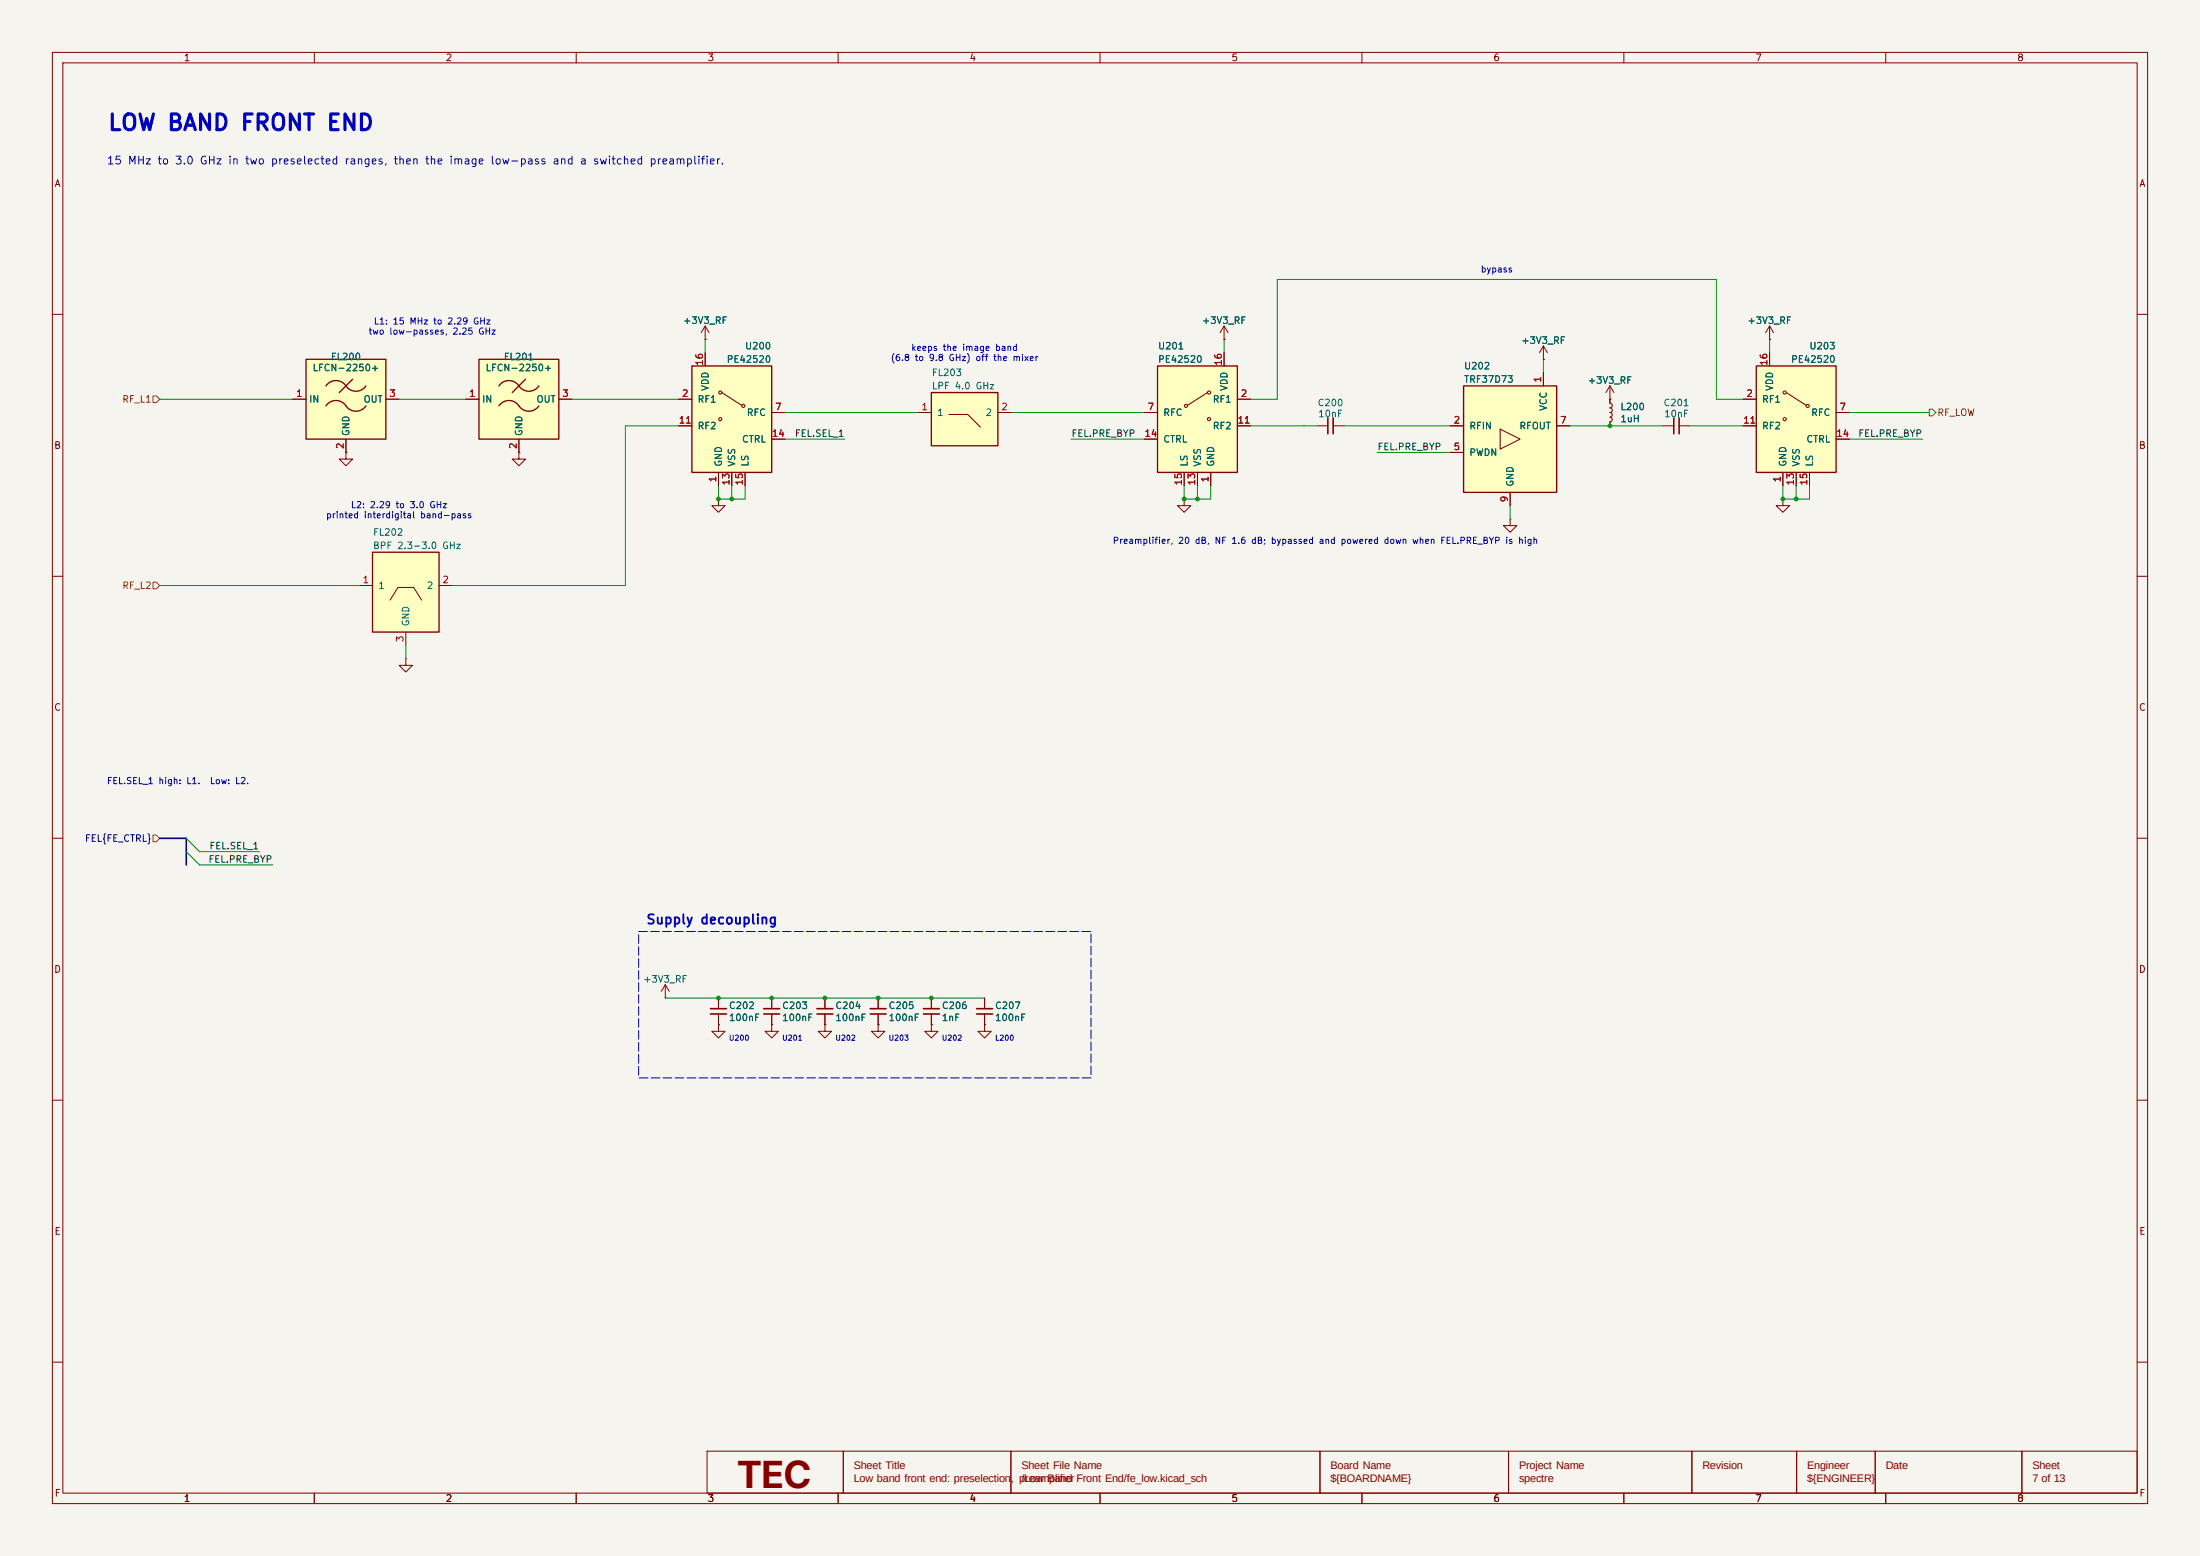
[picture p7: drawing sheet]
<svg xmlns="http://www.w3.org/2000/svg" width="420mm" height="297mm" viewBox="0 0 420 297" stroke-linecap="round" stroke-linejoin="round" font-family="sans-serif">
<path d="M0 0h420v297h-420z" fill="#f5f4ef" stroke="#f5f4ef" stroke-width=".19"/>
<g fill="none" stroke="#840000" stroke-width=".19">
<path d="M10 10h400v277h-400zM12 12h396v273h-396zM60 10v2M110 10v2M160 10v2M210 10v2M260 10v2M310 10v2M360 10v2M10 60h2M408 60h2M66 86.4v1.2h1.3l-1.3 1.3-1.2-1.3h1.2"/>
<path d="M66 86.4h.1M10 110h2M408 110h2M77.5 125.7v1.3h1.2l-1.2 1.3-1.3-1.3h1.3M77.5 125.7h.1M10 160h2M408 160h2M10 210h2M408 210h2M10 260h2M135 277h26v8h-26zM161 277h32v8h-32z"/>
<path d="M193 277h59v8h-59zM252 277h36v8h-36zM288 277h35v8h-35zM323 277h20v8h-20zM343 277h15v8h-15zM358 277h28v8h-28zM386 277h22v8h-22zM408 260h2M60 285v2M110 285v2M160 285v2M210 285v2"/>
<path d="M260 285v2M310 285v2M360 285v2"/>
</g>
<path d="M71.1 105.4h12.7v15.3h-12.7z" fill="#ffffc2"/>
<path d="M71.1 105.4h12.7v15.3h-12.7z" fill="none" stroke="#840000" stroke-width=".25"/>
<path d="M74.5 114.5l1.5-2.4h3l1.5 2.4" fill="none" stroke="#840000" stroke-width=".2"/>
<path d="M68.6 111.8h2.5M83.8 111.8h2.6M77.5 120.7v2.5" fill="none" stroke="#840000" stroke-width=".19"/>
<path d="M335.3 69.9h15.2v20.3h-15.2z" fill="#ffffc2"/>
<path d="M335.3 69.9h15.2v20.3h-15.2z" fill="none" stroke="#840000" stroke-width=".25"/>
<g fill="none" stroke="#840000" stroke-width=".2">
<path d="M341 74.9l3.8 2.5"/>
<circle cx="340.7" cy="74.9" r=".3"/>
<circle cx="345.1" cy="77.5" r=".3"/>
<circle cx="340.7" cy="80" r=".3"/>
</g>
<g fill="none" stroke="#840000" stroke-width=".19">
<path d="M134.6 64.8h.1M134.6 62.2l-.7 1.3M134.6 62.2l.8 1.3M134.6 62.2v2.6M332.7 76.2h2.6M337.8 64.8h.1M337.8 62.2v2.6M337.8 67.3v2.6M337.8 62.2l-.7 1.3M337.8 62.2l.8 1.3M350.5 78.7h2.6M332.7 81.3h2.6"/>
<path d="M340.4 95.3v1.2h1.2l-1.2 1.3-1.3-1.3h1.3M340.4 95.3h.1M340.4 90.2v2.5M342.9 90.2v2.5M345.4 90.2v2.5M350.5 83.8h2.6"/>
</g>
<path d="M221 69.9h15.2v20.3h-15.2z" fill="#ffffc2"/>
<path d="M221 69.9h15.2v20.3h-15.2z" fill="none" stroke="#840000" stroke-width=".25"/>
<g fill="none" stroke="#840000" stroke-width=".2">
<path d="M230.5 74.9l-3.8 2.5"/>
<circle cx="226.4" cy="77.5" r=".3"/>
<circle cx="230.8" cy="74.9" r=".3"/>
<circle cx="230.8" cy="80" r=".3"/>
</g>
<path d="M218.4 78.7h2.6M233.7 67.3v2.6M236.2 76.2h2.6M218.4 83.8h2.6M226.1 90.2v2.5M228.6 90.2v2.5M231.1 90.2v2.5M236.2 81.3h2.6" fill="none" stroke="#840000" stroke-width=".19"/>
<path d="M279.4 73.7h17.8v20.3h-17.8z" fill="#ffffc2"/>
<path d="M279.4 73.7h17.8v20.3h-17.8z" fill="none" stroke="#840000" stroke-width=".25"/>
<path d="M286.4 81.9l3.8 1.9-3.8 1.9z" fill="none" stroke="#840000" stroke-width=".2"/>
<path d="M294.6 71.1v2.6M276.9 81.3h2.5M276.9 86.4h2.5M288.3 94v2.5M297.2 81.3h2.5" fill="none" stroke="#840000" stroke-width=".19"/>
<path d="M58.4 68.6h15.3v15.2h-15.3z" fill="#ffffc2"/>
<path d="M58.4 68.6h15.3v15.2h-15.3zM62.2 73.7a2.35 2.35 0 0 1 4.1 .3 2.29 2.29 0 0 0 3.5-.3M62.2 77.5a2.35 2.35 0 0 1 4.1 .3 2.29 2.29 0 0 0 3.5-.3M67.3 72.4l-2.5 2.5" fill="none" stroke="#840000" stroke-width=".25"/>
<path d="M55.9 76.2h2.5M73.7 76.2h2.5M233.7 64.8h.1M233.7 62.2l-.8 1.3M233.7 62.2l.7 1.3M233.7 62.2v2.6M66 83.8v2.6" fill="none" stroke="#840000" stroke-width=".19"/>
<path d="M91.4 68.6h15.3v15.2h-15.3z" fill="#ffffc2"/>
<path d="M91.4 68.6h15.3v15.2h-15.3zM95.2 73.7a2.35 2.35 0 0 1 4.1 .3 2.29 2.29 0 0 0 3.6-.3M95.2 77.5a2.35 2.35 0 0 1 4.1 .3 2.29 2.29 0 0 0 3.6-.3M100.3 72.4l-2.5 2.5" fill="none" stroke="#840000" stroke-width=".25"/>
<g fill="none" stroke="#840000" stroke-width=".19">
<path d="M88.9 76.2h2.5M106.7 76.2h2.5M294.6 68.6h.1M294.6 66l-.7 1.3M294.6 66l.8 1.3M294.6 66v2.6M307.3 76.2h.1M307.3 73.7l-.7 1.2M307.3 73.7l.8 1.2M307.3 73.7v3.3M99.1 86.4v1.2h1.2l-1.2 1.3-1.3-1.3h1.3M99.1 86.4h.1"/>
<path d="M99.1 83.8v2.6M226.1 95.3v1.2h1.2l-1.2 1.3-1.3-1.3h1.3M226.1 95.3h.1M251.5 81.3h2M254.5 81.3h2M288.3 99.1v1.2h1.3l-1.3 1.3-1.3-1.3h1.3M288.3 99.1h.1M307.3 80.5v.8M317.5 81.3h2M320.5 81.3h2.1"/>
</g>
<path d="M253.5 79.8v3M254.5 79.8v3M319.5 79.8v3M320.5 79.8v3" fill="none" stroke="#840000" stroke-width=".3"/>
<path d="M307.3 77l.5 .3-.1 .4-.4 .2 .4 .1 .1 .3-.1 .3-.4 .1 .5 .3-.1 .4-.4 .2 .4 .2 .1 .3-.2 .3-.3 .1" fill="none" stroke="#840000" stroke-width=".2"/>
<path d="M177.8 74.9h12.7v10.2h-12.7z" fill="#ffffc2"/>
<path d="M177.8 74.9h12.7v10.2h-12.7z" fill="none" stroke="#840000" stroke-width=".25"/>
<path d="M181.1 79.1h3.6l2.4 2.4" fill="none" stroke="#840000" stroke-width=".2"/>
<g fill="none" stroke="#840000" stroke-width=".19">
<path d="M175.3 78.7h2.5M190.5 78.7h2.5M147.3 195.6v1.3h1.3l-1.3 1.2-1.3-1.2h1.3M147.3 195.6h.1M147.3 190.5v2M147.3 193.5v2.1M167.6 195.6v1.3h1.3l-1.3 1.2-1.2-1.2h1.2M167.6 195.6h.1M167.6 190.5v2M167.6 193.5v2.1M177.8 195.6v1.3h1.3l-1.3 1.2-1.3-1.2h1.3M177.8 195.6h.1"/>
<path d="M177.8 190.5v2M177.8 193.5v2.1"/>
</g>
<path d="M145.8 192.5h3M145.8 193.5h3M166.1 192.5h3.1M166.1 193.5h3.1M176.3 192.5h3M176.3 193.5h3" fill="none" stroke="#840000" stroke-width=".3"/>
<path d="M132.1 69.9h15.2v20.3h-15.2z" fill="#ffffc2"/>
<path d="M132.1 69.9h15.2v20.3h-15.2z" fill="none" stroke="#840000" stroke-width=".25"/>
<g fill="none" stroke="#840000" stroke-width=".2">
<path d="M137.8 74.9l3.8 2.5"/>
<circle cx="137.5" cy="74.9" r=".3"/>
<circle cx="141.9" cy="77.5" r=".3"/>
<circle cx="137.5" cy="80" r=".3"/>
</g>
<g fill="none" stroke="#840000" stroke-width=".19">
<path d="M55.9 76.2h2.5M73.7 76.2h2.5M88.9 76.2h2.5M106.7 76.2h2.5M129.5 76.2h2.6M134.6 64.8h.1M134.6 67.3v2.6M147.3 78.7h2.6M218.4 78.7h2.6M233.7 64.8h.1M233.7 67.3v2.6M236.2 76.2h2.6"/>
<path d="M294.6 68.6h.1M294.6 71.1v2.6M307.3 76.2h.1M307.3 76.2v.8M332.7 76.2h2.6M337.8 64.8h.1M337.8 67.3v2.6M350.5 78.7h2.6M66 86.4h.1M66 83.8v2.6M99.1 86.4h.1M99.1 83.8v2.6"/>
<path d="M129.5 81.3h2.6M137.2 95.3v1.2h1.2l-1.2 1.3-1.3-1.3h1.3M137.2 95.3h.1M137.2 90.2v2.5M139.7 90.2v2.5M142.2 90.2v2.5M147.3 83.8h2.6M218.4 83.8h2.6M226.1 90.2v2.5M228.6 90.2v2.5M231.1 90.2v2.5M236.2 81.3h2.6"/>
<path d="M276.9 81.3h2.5M276.9 86.4h2.5M288.3 94v2.5M297.2 81.3h2.5M307.3 80.5v.8M332.7 81.3h2.6M340.4 90.2v2.5M342.9 90.2v2.5M345.4 90.2v2.5M350.5 83.8h2.6M127 190.5h.1M127 188l-.8 1.2"/>
<path d="M127 188l.8 1.2M127 188v2.5M137.2 195.6v1.3h1.2l-1.2 1.2-1.3-1.2h1.3M137.2 195.6h.1M137.2 190.5v2M137.2 193.5v2.1M147.3 195.6h.1M147.3 190.5v2M147.3 193.5v2.1M157.5 195.6v1.3h1.2l-1.2 1.2-1.3-1.2h1.3M157.5 195.6h.1M157.5 190.5v2"/>
<path d="M157.5 193.5v2.1M167.6 195.6h.1M167.6 190.5v2M167.6 193.5v2.1M177.8 195.6h.1M177.8 190.5v2M177.8 193.5v2.1M188 195.6v1.3h1.2l-1.2 1.2-1.3-1.2h1.3M188 195.6h.1M188 190.5v2M188 193.5v2.1"/>
</g>
<path d="M135.6 192.5h3.1M135.6 193.5h3.1M156 192.5h3M156 193.5h3M186.4 192.5h3.1M186.4 193.5h3.1" fill="none" stroke="#840000" stroke-width=".3"/>
<path d="M29.2 75.6h.6l.7 .6-.7 .6h-.6zM368.3 78.1h.6l.7 .6-.7 .7h-.6zM29.2 111.1h.6l.7 .7-.7 .6h-.6zM29.2 159.4h.6l.7 .6-.7 .7h-.6z" fill="none" stroke="#725600" stroke-width=".19"/>
<path d="M30.5 160h5.1v5.1" fill="none" stroke="#000084" stroke-width=".3"/>
<g fill="none" stroke="#009600" stroke-width=".19">
<path d="M30.5 76.2h25.4M76.2 76.2h12.7M109.2 76.2h20.3M134.6 64.8v2.5M149.9 78.7h25.4M193 78.7h25.4M233.7 64.8v2.5M238.8 76.2h5v-22.9h83.9v22.9h5M294.6 68.6v2.5M337.8 64.8v2.5M353.1 78.7h15.2M129.5 81.3h-10.1v30.5h-33"/>
<path d="M137.2 92.7v2.6h5v-2.6M139.7 92.7v2.6M149.9 83.8h11.4M204.5 83.8h13.9M226.1 92.7v2.6h5v-2.6M228.6 92.7v2.6M238.8 81.3h12.7M256.5 81.3h20.4M262.9 86.4h14M288.3 96.5v2.6M299.7 81.3h17.8M322.6 81.3h10.1"/>
<path d="M340.4 92.7v2.6h5v-2.6M342.9 92.7v2.6M353.1 83.8h13.9M30.5 111.8h38.1M77.5 123.2v2.5M35.6 160l2.5 2.6h11.4M35.6 162.6l2.5 2.5h14M127 190.5h61"/>
</g>
<path d="M121.9 177.8h86.4v27.9h-86.4z" fill="none" stroke="#0000c2" stroke-width=".19" stroke-dasharray="1.7 .6"/>
<g fill="#009600">
<circle cx="139.7" cy="95.3" r=".46"/>
<circle cx="177.8" cy="190.5" r=".46"/>
<circle cx="226.1" cy="95.3" r=".46"/>
<circle cx="167.6" cy="190.5" r=".46"/>
<circle cx="340.4" cy="95.3" r=".46"/>
<circle cx="228.6" cy="95.3" r=".46"/>
<circle cx="307.3" cy="81.3" r=".46"/>
<circle cx="342.9" cy="95.3" r=".46"/>
<circle cx="137.2" cy="95.3" r=".46"/>
<circle cx="157.5" cy="190.5" r=".46"/>
<circle cx="137.2" cy="190.5" r=".46"/>
<circle cx="147.3" cy="190.5" r=".46"/>
</g>
<text font-size="7.1" fill="#840000" x="140.6" y="284.1">TEC</text>
<text font-size="3" fill="#0000c2" x="20.4" y="25.7">LOW BAND FRONT END</text>
<g font-size="2.1" fill="#840000">
<text x="163" y="280.4">Sheet Title</text>
<text x="195" y="280.4">Sheet File Name</text>
<text x="254" y="280.4">Board Name</text>
<text x="290" y="280.4">Project Name</text>
<text x="325" y="280.4">Revision</text>
<text x="345" y="280.4">Engineer</text>
<text x="360" y="280.4">Date</text>
<text x="388" y="280.4">Sheet</text>
<text x="163" y="282.9">Low band front end: preselection,</text>
<text x="194.6" y="282.9">preamplifier Front End/fe_low.kicad_sch</text>
<text x="195" y="282.9">/Low Band</text>
<text x="254" y="282.9">${BOARDNAME}</text>
<text x="290" y="282.9">spectre</text>
<text x="345" y="282.9">${ENGINEER}</text>
<text x="388" y="282.9">7 of 13</text>
</g>
<text font-size="1.8" fill="#0000c2" x="123.2" y="176.9">Supply decoupling</text>
<text font-size="1.5" fill="#0000c2" x="20.3" y="31.8">15 MHz to 3.0 GHz in two preselected ranges, then the image low-pass and a switched preamplifier.</text>
<g font-size="1.3" fill="#840000">
<text x="35" y="12">1</text>
<text x="85" y="12">2</text>
<text x="135" y="12">3</text>
<text x="185" y="12">4</text>
<text x="235" y="12">5</text>
<text x="285" y="12">6</text>
<text x="335" y="12">7</text>
<text x="385" y="12">8</text>
<text x="10.3" y="36">A</text>
<text x="408.3" y="36">A</text>
<text x="10.2" y="86">B</text>
<text x="408.2" y="86">B</text>
<text x="10.2" y="136">C</text>
<text x="408.2" y="136">C</text>
<text x="10.2" y="186">D</text>
<text x="408.2" y="186">D</text>
<text x="10.3" y="236">E</text>
<text x="408.3" y="236">E</text>
<text x="10.3" y="286">F</text>
<text x="35" y="287">1</text>
<text x="85" y="287">2</text>
<text x="135" y="287">3</text>
<text x="185" y="287">4</text>
<text x="235" y="287">5</text>
<text x="285" y="287">6</text>
<text x="335" y="287">7</text>
<text x="385" y="287">8</text>
<text x="408.3" y="286">F</text>
</g>
<g font-size="1.3" fill="#006464">
<text x="130.3" y="62.1">+3V3_RF</text>
<text x="229.3" y="62.1">+3V3_RF</text>
<text x="290.3" y="65.9">+3V3_RF</text>
<text x="333.5" y="62.1">+3V3_RF</text>
<text x="59.6" y="71.2">LFCN-2250+</text>
<text x="63" y="69.1">FL200</text>
<text x="92.6" y="71.2">LFCN-2250+</text>
<text x="96.1" y="69.1">FL201</text>
<text x="138.6" y="69.5">PE42520</text>
<text x="142.1" y="67">U200</text>
<text x="221" y="67">U201</text>
<text x="221" y="69.5">PE42520</text>
<text x="279.4" y="70.8">U202</text>
<text x="341.8" y="69.5">PE42520</text>
<text x="345.3" y="67">U203</text>
<text x="58.9" y="77.2">IN</text>
<text x="69.3" y="77.2">OUT</text>
<text x="91.9" y="77.2">IN</text>
<text x="102.3" y="77.2">OUT</text>
<text x="133.1" y="77.2">RF1</text>
<text x="135.6" y="74.7" transform="rotate(-90 135.6 74.7)">VDD</text>
<text x="177.8" y="72.1">FL203</text>
<text x="177.8" y="74.6">LPF 4.0 GHz</text>
<text x="231.4" y="77.2">RF1</text>
<text x="234.6" y="74.7" transform="rotate(-90 234.6 74.7)">VDD</text>
<text x="251.4" y="77.8">C200</text>
<text x="279.4" y="73.4">TRF37D73</text>
<text x="303" y="73.6">+3V3_RF</text>
<text x="317.5" y="77.8">C201</text>
<text x="336.3" y="77.2">RF1</text>
<text x="338.8" y="74.7" transform="rotate(-90 338.8 74.7)">VDD</text>
<text x="67" y="83.3" transform="rotate(-90 67 83.3)">GND</text>
<text x="100" y="83.3" transform="rotate(-90 100 83.3)">GND</text>
<text x="133.1" y="82.2">RF2</text>
<text x="142.4" y="79.7">RFC</text>
<text x="178.8" y="79.7">1</text>
<text x="188" y="79.7">2</text>
<text x="222" y="79.7">RFC</text>
<text x="231.4" y="82.2">RF2</text>
<text x="251.5" y="79.9">10nF</text>
<text x="280.4" y="82.2">RFIN</text>
<text x="289.9" y="82.2">RFOUT</text>
<text x="295.6" y="78.5" transform="rotate(-90 295.6 78.5)">VCC</text>
<text x="309.2" y="78.6">L200</text>
<text x="309.2" y="80.9">1uH</text>
<text x="317.6" y="79.9">10nF</text>
<text x="336.3" y="82.2">RF2</text>
<text x="345.6" y="79.7">RFC</text>
<text x="138.1" y="89.2" transform="rotate(-90 138.1 89.2)">GND</text>
<text x="140.7" y="89.2" transform="rotate(-90 140.7 89.2)">VSS</text>
<text x="141.5" y="84.8">CTRL</text>
<text x="143.2" y="89.2" transform="rotate(-90 143.2 89.2)">LS</text>
<text x="222" y="84.8">CTRL</text>
<text x="227" y="89.2" transform="rotate(-90 227 89.2)">LS</text>
<text x="229.6" y="89.2" transform="rotate(-90 229.6 89.2)">VSS</text>
<text x="232.1" y="89.2" transform="rotate(-90 232.1 89.2)">GND</text>
<text x="280.4" y="87.3">PWDN</text>
<text x="341.3" y="89.2" transform="rotate(-90 341.3 89.2)">GND</text>
<text x="343.9" y="89.2" transform="rotate(-90 343.9 89.2)">VSS</text>
<text x="344.7" y="84.8">CTRL</text>
<text x="346.4" y="89.2" transform="rotate(-90 346.4 89.2)">LS</text>
<text x="289.3" y="93" transform="rotate(-90 289.3 93)">GND</text>
<text x="71.1" y="102.6">FL202</text>
<text x="71.1" y="105.1">BPF 2.3-3.0 GHz</text>
<text x="72.1" y="112.7">1</text>
<text x="81.4" y="112.7">2</text>
<text x="78.4" y="119.7" transform="rotate(-90 78.4 119.7)">GND</text>
<text x="122.7" y="187.9">+3V3_RF</text>
<text x="139" y="192.9">C202</text>
<text x="139" y="195.2">100nF</text>
<text x="149.2" y="192.9">C203</text>
<text x="149.2" y="195.2">100nF</text>
<text x="159.4" y="192.9">C204</text>
<text x="159.4" y="195.2">100nF</text>
<text x="169.5" y="192.9">C205</text>
<text x="169.5" y="195.2">100nF</text>
<text x="179.7" y="192.9">C206</text>
<text x="179.7" y="195.2">1nF</text>
<text x="189.8" y="192.9">C207</text>
<text x="189.8" y="195.2">100nF</text>
</g>
<g font-size="1.3" fill="#a90000">
<text x="134.5" y="69.9" transform="rotate(-90 134.5 69.9)">16</text>
<text x="233.5" y="69.9" transform="rotate(-90 233.5 69.9)">16</text>
<text x="337.7" y="69.9" transform="rotate(-90 337.7 69.9)">16</text>
<text x="56.4" y="76.1">1</text>
<text x="74.2" y="76.1">3</text>
<text x="89.4" y="76.1">1</text>
<text x="107.2" y="76.1">3</text>
<text x="130.1" y="76.1">2</text>
<text x="236.8" y="76.1">2</text>
<text x="294.5" y="73.1" transform="rotate(-90 294.5 73.1)">1</text>
<text x="333.3" y="76.1">2</text>
<text x="129.5" y="81.1">11</text>
<text x="147.3" y="83.7">14</text>
<text x="147.9" y="78.6">7</text>
<text x="175.8" y="78.6">1</text>
<text x="191" y="78.6">2</text>
<text x="218.4" y="83.7">14</text>
<text x="219" y="78.6">7</text>
<text x="236.2" y="81.1">11</text>
<text x="277.4" y="81.1">2</text>
<text x="297.7" y="81.1">7</text>
<text x="332.7" y="81.1">11</text>
<text x="350.5" y="83.7">14</text>
<text x="351.1" y="78.6">7</text>
<text x="65.9" y="85.8" transform="rotate(-90 65.9 85.8)">2</text>
<text x="98.9" y="85.8" transform="rotate(-90 98.9 85.8)">2</text>
<text x="277.4" y="86.2">5</text>
<text x="137" y="92.2" transform="rotate(-90 137 92.2)">1</text>
<text x="139.6" y="92.8" transform="rotate(-90 139.6 92.8)">13</text>
<text x="142.1" y="92.8" transform="rotate(-90 142.1 92.8)">15</text>
<text x="225.9" y="92.8" transform="rotate(-90 225.9 92.8)">15</text>
<text x="228.5" y="92.8" transform="rotate(-90 228.5 92.8)">13</text>
<text x="231" y="92.2" transform="rotate(-90 231 92.2)">1</text>
<text x="288.2" y="96" transform="rotate(-90 288.2 96)">9</text>
<text x="340.2" y="92.2" transform="rotate(-90 340.2 92.2)">1</text>
<text x="342.8" y="92.8" transform="rotate(-90 342.8 92.8)">13</text>
<text x="345.3" y="92.8" transform="rotate(-90 345.3 92.8)">15</text>
<text x="69.1" y="111.6">1</text>
<text x="84.4" y="111.6">2</text>
<text x="77.3" y="122.7" transform="rotate(-90 77.3 122.7)">3</text>
</g>
<g font-size="1.3" fill="#725600">
<text x="23.2" y="77.2">RF_L1</text>
<text x="369.7" y="79.7">RF_LOW</text>
<text x="23.2" y="112.7">RF_L2</text>
</g>
<g font-size="1.3" fill="#0f0f0f">
<text x="151.6" y="83.7">FEL.SEL_1</text>
<text x="204.4" y="83.7">FEL.PRE_BYP</text>
<text x="354.6" y="83.7">FEL.PRE_BYP</text>
<text x="262.9" y="86.2">FEL.PRE_BYP</text>
<text x="39.7" y="165">FEL.PRE_BYP</text>
<text x="39.9" y="162.4">FEL.SEL_1</text>
</g>
<text font-size="1.3" fill="#000084" x="16.1" y="161">FEL{FE_CTRL}</text>
<g font-size="1.2" fill="#0000c2">
<text x="282.6" y="52.3">bypass</text>
<text x="70.3" y="64.2">two low-passes, 2.25 GHz</text>
<text x="71.3" y="62.2">L1: 15 MHz to 2.29 GHz</text>
<text x="169.9" y="69.2">(6.8 to 9.8 GHz) off the mixer</text>
<text x="173.8" y="67.3">keeps the image band</text>
<text x="62.1" y="99.2">printed interdigital band-pass</text>
<text x="66.9" y="97.3">L2: 2.29 to 3.0 GHz</text>
<text x="212.3" y="104.1">Preamplifier, 20 dB, NF 1.6 dB; bypassed and powered down when FEL.PRE_BYP is high</text>
<text x="20.3" y="150">FEL.SEL_1 high: L1.</text>
<text x="40" y="150">Low: L2.</text>
</g>
<g font-size="1" fill="#0000c2">
<text x="139.1" y="198.9">U200</text>
<text x="149.2" y="198.9">U201</text>
<text x="159.4" y="198.9">U202</text>
<text x="169.5" y="198.9">U203</text>
<text x="179.7" y="198.9">U202</text>
<text x="189.9" y="198.9">L200</text>
</g>
</svg>
